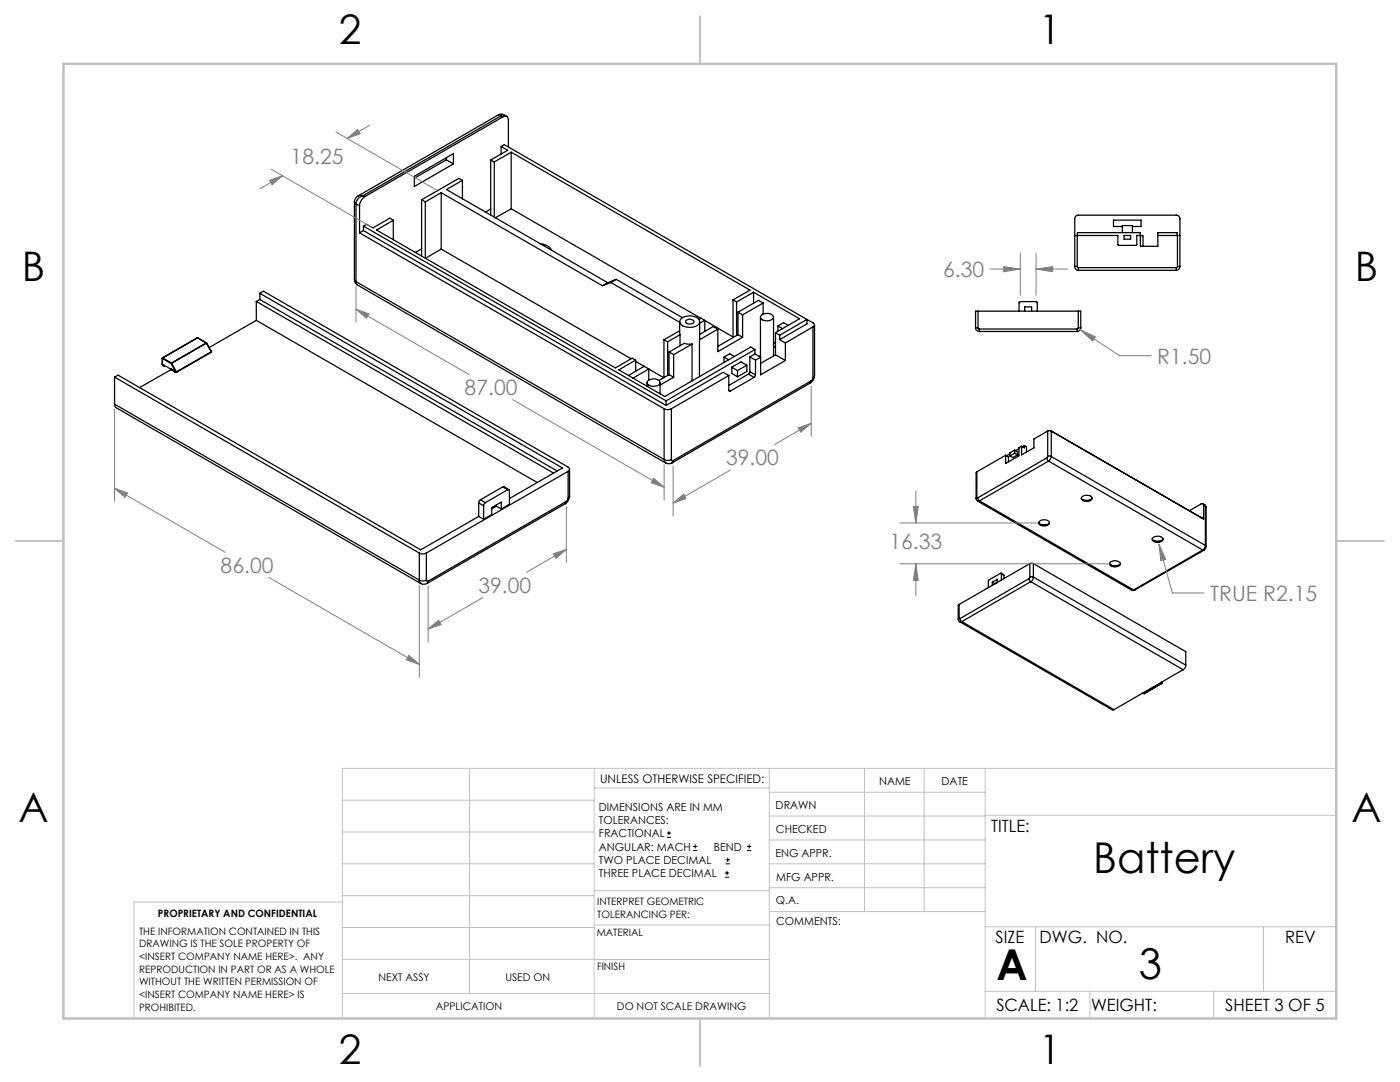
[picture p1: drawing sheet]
<svg xmlns="http://www.w3.org/2000/svg" width="279mm" height="216mm" viewBox="0 0 279 216" stroke-linecap="round" stroke-linejoin="round" font-family="sans-serif">
<g fill="none" stroke="#000" stroke-width=".25">
<path d="M71.5 39.1a1.35 1.35 0 0 0-.8 1.2M72.5 39.1a1.8 1.8 0 0 0-1.5 1.6M72.5 39.1h-1M72.5 39.1l.3 .1M72.8 39.2a2.49 2.49 0 0 0-1 1.9M82.7 35.2l7.8-4.5v2l-7.8 4.5zM84.1 39.9l.8 .4M84.1 39.9v11.2M88.1 38.5v11.2M88.1 38.5l32.1 18.5M88.1 38.5l-3.2 1.8M89.1 31.9l1.4 .8"/>
<path d="M89.1 31.9l-6.4 3.7M89.1 31.5v.4M92.3 36l-.7-.4-7.5 4.3M92.3 36l-3.2 1.8 32.2 18.6M92.3 36v3.7M97.9 31.9l.7 .4M97.9 31.9v11M98.6 32.3v11.1M99.5 22.9l.5-.1 .5 .1M99.5 22.9l.5 .2M99.5 22.9l-28.1 16.2M100 29.2v1.5"/>
<path d="M100 29.2l1.3 .8-3.4 1.9M100 29.2l.6-.3 60.4 34.8M100 23.1l-27.5 16M100 23.1l.4 .2M100.4 23.3a.66 .66 0 0 1 .7-.1 .66 .66 0 0 1 .4 .7v5.4M100.4 23.3l-27.6 15.9M100.5 22.9l-.5 .2M100.5 22.9l.6 .3M102 30.4l47.7 27.5-3.4 1.9M102 30.4l-3.4 1.9M102 30.4v11.3M51.9 58.5l.7-.4 60.8 35.1a.46 .46 0 0 1 .3 .4 .46 .46 0 0 1-.3 .5"/>
<path d="M51.9 58.5l60.4 34.9-10.6 6.1M51.9 59.8l59.3 34.2M51.9 58.5v1.3M51.9 59.8l-.7 .3M70.7 55.8a1.12 1.12 0 0 0 .7 1.1M70.7 40.3l.3 .4M70.7 55.8l.3 .4M70.7 40.3v15.5M71 56.2l.3 .7M71 56.2l61.5 35.5M71 40.7v15.5M71 40.7l.8 .4"/>
<path d="M71.3 56.9l61.6 35.5-.4-.7M71.8 46.5l60.7 35.1M71.8 41.1v5.4M72.5 46l-.7 .5M72.5 46l60.4 34.9M72.5 45.1l60.4 34.9M72.5 45.1v.9M78.5 44l-.7-.5-3.4 2-1.2-.7-.7 .3M78.5 44l-3.4 1.9 47.7 27.5 3.4-1.9 .7 .4M78.5 44v3.8M84.1 49.7l-1.2 .7M84.9 40.3v11.2"/>
<path d="M88.1 49.7l37.8 21.9M88.1 49.7l-3.2 1.8M97.9 41.7l-1 .6M102 41.7l-3.2 1.8M102 41.7l37.9 21.8M107.7 48.6a2.95 2.95 0 0 1 2.4 1.4M121.3 56.4l-1.1 .6M121.9 56.4l-1.7 .6M121.9 56.4l13.7 7.9M123 55.7l-1.1 .7M123 55.7l13.2 7.7M123 55.7l-1.7 .7"/>
<path d="M146.3 59.8l.7 .5M146.3 59.8v7.5M150.4 58.3l9.2 5.3-4.8 2.8M150.4 58.3l-3.4 2M150.4 58.3v2.2M214.5 53.2h.5M214.5 47h.5M214.5 53.2a.78 .78 0 0 0 .7 .7M214.5 53.2v-9.5a.72 .72 0 0 1 .7-.8h19.5a.72 .72 0 0 1 .8 .8v9.5M215 53.2l.2 .2M215 47h8.1v1.8l.1 .2h3.5l.2-.2v-1.8h.7M215 47v6.2"/>
<path d="M215 47v-.6h12.6v.7M215.2 53.4v.5M215.2 53.4h19.5M215.2 53.9h19.5M224 46.4v-1.4h2v1.4M224 45.2h-1.8v-1.3h5.5v1.3h-1.7M224.3 47h1.3v.7h-1.3zM227.6 46.4v2.7h3.5v-2.7h3.8v.6M227.6 47.1h.5v2M231.1 47h3.9M234.7 53.4v.5M235 53.2l-.3 .2"/>
<path d="M235 53.2h.5M235 47h.5M235 47v6.2M235.5 53.2a.78 .78 0 0 1-.8 .7M22.9 75.2l.7-.3 60.4 34.8 11.5-6.7M22.9 75.2l60.8 35.1M22.9 75.2v5.4M32.4 72.6l.2 .4M32.4 71.5h.1M32.4 72.6v.1M32.4 71.5v1.1M32.4 71.4v.1"/>
<path d="M32.4 72.7l.2 .2M32.4 71.4h.1M32.4 71.5v1.2M32.4 71.5l1.7 1M32.5 71.4l-.1 .1M32.5 71.4l1.7 1M32.6 73h.2M32.6 72.9l.1-.1 1.4 .9M32.6 72.9v.1M32.8 73h.1M34.1 73.8l.1-.2 .8 .5M34.1 73.8l-6.2 3.5"/>
<path d="M34.1 73.8l.8 .4M34.1 72.5l.9 1.6M34.2 72.4l-.1 .1M34.2 72.4l.1 .1M34.3 72.5h-.2M34.3 72.5l.9 1.7M34.9 74.2l.4 .1M35 74.1l.2 .1M35 74.1l-.1 .1M35.2 74.2l.1 .1M39.4 67.4h.1M39.4 67.4l-7 4"/>
<path d="M39.4 67.4l-6.9 4M39.4 67.4l1.7 1M39.5 67.4l1.7 1M41.1 68.4l.1 .1M41.1 68.4l-6.9 4M41.2 68.4v.1M41.2 68.5h.1M41.2 68.4h-.1M41.2 68.5l-6.9 4M41.2 68.5l1 1.7M42.1 70l.1 .3M42.2 70.2v.1"/>
<path d="M42.2 70.2l-7 4M42.2 70.3l-6.9 4M51.2 63.9l-9.5 5.5M51.2 63.9l56 32.4M51.2 60.1v3.8M51.2 60.1l59.3 34.3M126.9 71.9v2.2M126.9 72.1l1.7 1M128.6 73.1l-3.2 1.8M128.6 73.1l.9 .5M129.1 76.3v.8M129.2 76.1a1.73 1.73 0 0 1 2.5 .1v.2a1.57 1.57 0 0 1-2.5 0z"/>
<path d="M129.5 73.6l-3.2 1.9M129.5 73.6v2.2M129.5 73.6l2.9 1.8M131.7 76.3v2.3M132.5 67.8v7.5M132.5 67.8l.7 .4M132.9 80v.9M133.2 68.2v6.7M133.5 74.8l.9 .5M133.5 74.8l-2 1.1M133.5 70.2l.9 .6M133.5 70.2v4.6"/>
<path d="M134.4 70.8v4.5M134.4 75.3l-2.7 1.5M135.6 64.2l.1 2.6M135.6 66l-3.1 1.8M135.7 66.8v2.2M135.7 66.8l-2.5 1.4M136 63.5a2.64 2.64 0 0 1 3.6 .4 1.45 1.45 0 0 1-1.8 1.4 1.75 1.75 0 0 1-2.2-1.2zM136.9 64l.2-.1a1.04 1.04 0 0 1 1.4 .3 .97 .97 0 0 1-1.7 0zM138.1 68.7l-1.5-.2-3.1 1.7M138.1 68.7l-3.7 2.1M138.1 68.7v7.3M139.5 63.7l.4-.2 .8 .4"/>
<path d="M139.6 67.8v7.3M139.6 64.2v3.6M140.7 64l5.6 3.2M140.7 63.9l-1.1 .6M140.7 63.9v2.2M143.3 65.7l-3.7 2.1M143.3 65.7v4.5l4.9-2.9M143.3 65.7l-1-.5-2.7 1.5M144.5 71.3v1M144.5 71.3l.9 .5M145.5 77.9l.1 .2 .1-.1M145.5 74.9l-1.2-.6-11.4 6.6"/>
<path d="M145.5 74.9l-11.5 6.7M145.5 74.9v3M145.5 77.9l.2 .1M146 73.3v1.2l1.2 .7M146 73.3l1.2 .6M146.5 71.1l-.9-.5-1.1 .7M147 60.3v6.7M147.2 73.9v1.3M147.3 66.8l.9 .5M147.3 66.8l-4 2.3M147.3 62.3l.9 .5M147.3 62.3v4.5"/>
<path d="M148.2 62.8v4.5M149 72.9l-1.1-.7-1.9 1.1M149 72.9v1.2l-1.8 1.1M149 72.9l-1.8 1M149.4 74.6l-3.9 2.3M149.4 74.6l1.1 .7M149.6 74.2l-.2 .4M149.6 71.2v3M149.6 71.2l1.2 .7M149.6 74.2l1.2 .6M150.5 75.3l-4.8 2.7M150.7 69.7l-17.8 10.3"/>
<path d="M150.7 69.7l-.9-.4-17.1 9.8-9.2-5.3 3.4-1.9M150.7 69.7v.9M150.7 70.6l-1.1 .6M150.7 70.6l1.1 .7M150.8 74.8l-.3 .5M150.8 71.9v2.9M151.8 63.3v8M151.8 71l-.3 .1M151.8 71.3l-1 .6M151.8 71.3v3.5l4.9-2.9M152 62.8a1.78 1.78 0 0 1 2.3 .3 1.23 1.23 0 0 1-1.8 .9l-.6-.4-.1-.3zM152.3 60.5l-4.1 2.3"/>
<path d="M152.3 60.5v2.2M152.3 60.5l-.9-.6-4.1 2.4M154.4 63.3v7.7M154.8 70.8l1.9 1.1M154.8 70.8l-3 1.7M154.8 66.4l.8 .5M154.8 66.4v4.4M154.8 69.1l-.4 .2M154.8 68.3l-.4 .2M155.3 65.1l.9 .5M155.3 65.1v1M155.6 66.9v.9"/>
<path d="M155.6 67.8l1.1 .6M156.7 68.4v3.5M157.3 64.9l-.9-.5-1.1 .7M161 63.7l1.2 .7a.42 .42 0 0 1 .4 .4 .42 .42 0 0 1-.4 .4M161 63.7v.9l-5.4 3.2M161 63.7l-5.4 3.2M161.7 76.4l-27.6 16M161.9 76l-.2 .4M161.9 76l-27.6 15.9M162.2 75.4v.2l-.3 .4M162.2 65.2l-5.5 3.2M162.2 65.2v10.2"/>
<path d="M162.6 75l-.1 .1a1.7 1.7 0 0 1-.8 1.3M162.6 75l-.4 .4M162.6 64.8v10.2M194.7 65.4h.5M194.7 65.4a.72 .72 0 0 0 .7 .7M195.2 65.4l.2 .3M195.2 62.1h-.5v3.3M195.2 62.1v3.3M195.2 62.1h20M195.4 65.7v.4M195.4 65.7h19.5M195.4 66.1h19.5"/>
<path d="M203.4 62.1v-1.7l.2-.2 3.3 .1 .1 1.8M204.5 62.1v-.9h1.4v.9M214.9 65.7v.4M215.2 65.4h.5M215.2 62.1h.5v3.3M215.2 65.4l-.3 .3M215.2 62.1v3.3M215.7 65.4a.72 .72 0 0 1-.8 .7M22.9 80.6v.5l.3 .3 60.8 35.1-.3-.3v-.5M22.9 80.6l60.8 35.1M95.9 99.7l-.4 .6M95.9 99.7l1 .6"/>
<path d="M100.3 97.2l.3-.1 1 .6M100.3 97.2l1 .5M100.3 97.2l-4.4 2.5M101.3 97.7h.2l.2 .2v2.7l-1.7 1M101.3 97.7l-4.4 2.6M113.4 99.4l-.4 .6M113.4 94.1l-28.3 16.2M113.4 94.1v5.3M113.7 99v.1a1.95 1.95 0 0 1-.9 1.4M113.7 99l-.3 .4M113.7 93.6v5.4M132.5 81.6a1.57 1.57 0 0 0 1.5 0"/>
<path d="M132.5 91.7a1.57 1.57 0 0 0 1.5 0M132.5 81.6v10.1M132.9 92.4a1.17 1.17 0 0 0 1.2 0M134 91.7a.21 .21 0 0 0 .1 .2 .21 .21 0 0 0 .2 0M134 81.6v10.1M134.3 91.9l-.2 .5M194.8 99.4a.46 .46 0 0 0 .2 .5 .46 .46 0 0 0 .5 0M194.9 99.2l.2 .1M194.9 94.2l-.1 .1v5.1M194.9 99.2l-.1 .2M194.9 94.2v5M195.1 100l30.7 17.8 .4-.1"/>
<path d="M195.1 99.3l.4 .6M195.5 99.9l30.7 17.8M200.7 92.3l.1 .1M200.7 90.8l-5.8 3.4M200.7 90.8v1.5M200.7 90.8l.6 .4v.9M201.5 90.6l-.6 .3M202.5 89.8l.6 .3v.7M202.5 89.8v.7M202.5 90.5l-1 .5M202.5 89.8l-1 .5v.7M202.5 90.5l.6 .3"/>
<path d="M203.1 90.8l-1 .5-.6-.3M203.3 89.5l-.6 .4M203.9 89l-.6 .3v1.6l-2.5 1.5M204.4 88.9v.5l-.5-.4M204.4 88.9l.5 .2v1.1M204.4 88.9l-.4 .2M208.9 91.4l.4 .6M208.9 91.4l-13.8 7.9M209.1 91.1l-.2 .3M209.1 91.1l.2-.1 .5 .1M209.1 86h.7M209.1 86v5.1"/>
<path d="M209.1 86l-2.8 1.6v1.8l-2.4 1.4v-1.8M209.3 92l30.7 17.7M209.3 92l-13.8 7.9M209.6 85.9h.1M209.6 85.9l30.2 17.4M209.8 91.1l-.1 .5-.4 .4M209.8 91.1l30.8 17.7M209.8 86v5.1M209.8 86l30.4 17.6v-2.7M215.8 99.4a1.33 1.33 0 0 0 2.1 0M216 99.7l.7 .1 1.1-.1M216 99.1a1.48 1.48 0 0 1 1.9 .2 1.01 1.01 0 0 1-1.5 .7l-.3-.1a.47 .47 0 0 1-.1-.8z"/>
<path d="M83.7 110.3a1.5 1.5 0 0 0 1.4 0M83.7 115.7a1.5 1.5 0 0 0 1.4 0M83.7 110.3v5.4M84 116.4a1.17 1.17 0 0 0 1.2 0M85.1 115.7a.21 .21 0 0 0 .1 .3 .21 .21 0 0 0 .2 0M85.1 110.3v5.4M85.4 116l-.2 .4M95.5 103l1 .6M95.5 100.3l1 .6M95.5 100.3v2.7M96.5 100.9v2.7M96.9 100.3l-.3 .3-.1 .3"/>
<path d="M99.1 101l.9 .6M99.1 101l-1 .5M99.1 100.8v.2M100 101.6v-1.4l-1.9 1.1v1.4l-1.6 .9M112.8 100.5l-27.6 15.9M113 100l-.2 .5M113 100l-27.6 16M198 116.2l1-.6v.6M198 116.2v.6M198 116.2l.5 .3M198.5 116.5h.1M199 116.2l-.5 .3"/>
<path d="M199.8 114.4l.5 .4M199.8 114.5l-.1-.1-2.3 1.3-.2 .3v1.3M199.8 114.5v1.2M199.8 114.5l.5 .3M200.3 114.8v.7M205.4 115.5l.3 .6M205.4 115.5l-13.8 7.9M205.5 115.1l-.1 .4M205.5 115.1h.7M205.5 112.5h.7M205.5 112.5v2.6M205.5 112.5l-14.1 8.1"/>
<path d="M205.7 116.1l30.4 17.5M205.7 116.1l-13.8 7.9M206.2 115.1l-.2 .7-.3 .3M206.2 115.1l30.4 17.6M206.2 112.5v2.6M206.2 112.5l30.4 17.5v2.7M207.3 104.3a1.29 1.29 0 0 0 2.1 0M207.4 104.1a1.45 1.45 0 0 1 2 .1 1.06 1.06 0 0 1-1.5 .7 .58 .58 0 0 1-.5-.8zM207.5 104.6l.7 .1 1.1-.1M221.4 112.4a1.28 1.28 0 0 0 2.2 0M221.7 112.1a1.54 1.54 0 0 1 1.9 .3 1.12 1.12 0 0 1-1.8 .5 .46 .46 0 0 1-.3-.3 .46 .46 0 0 1 .2-.5zM221.7 112.7l.7 .2 1-.2"/>
<path d="M225.8 117.7l.4 .1 .3-.1M226.2 117.7h.3M229.9 107.5a1.28 1.28 0 0 0 2.2 0M230 107.4a1.29 1.29 0 0 1 2.1 .2 1.23 1.23 0 0 1-2.2 0zM230.1 107.8l.8 .2 1-.2M232.1 107.5v.1M239.8 103.3h.1M240 109.7l.3 .1M240 100.5l.3 .2M240 109.7l-13.8 8M240.2 100.9a.31 .31 0 0 0-.2-.4 .31 .31 0 0 0-.3 .1l-2.4 1.3M240.2 100.9l.4 .2"/>
<path d="M240.3 109.8l-13.8 7.9M240.3 100.7l.3 .2 .1 .4M240.3 100.7l.3 .4M240.6 108.8l-.2 .6-.4 .3M240.6 108.8l.1 .2M240.6 101.1l.1 .2M240.6 101.1v7.7M240.7 109l-.1 .5-.3 .3M240.7 101.3v7.7M191.2 123.5l.4 .6M191.4 123.3l.2 .1M191.4 120.6l-.2 .2v2.7"/>
<path d="M191.4 123.3l-.2 .2M191.4 120.6v2.7M191.6 124.1l30.4 17.5h.3M191.6 123.4l.1 .4 .2 .2M191.9 124l-.3 .1M191.9 124l30.4 17.6M228.2 138.2l.1 .2M228.2 138.2h.1M228.3 138.4h.1M231.7 136.2h.1M231.7 136.2l.1 .1M231.7 136.2l.1 .2"/>
<path d="M231.8 136.4h.1M231.8 136.4l-3.5 2M231.8 136.3h.1M231.8 136.3v.1M231.8 136.4l-3.4 2M231.9 136.3l-.1 .1M231.9 136.1v.2M236.1 133.6l-13.8 8M236.6 132.7l-.1 .5-.4 .4"/>
</g>
<g fill="none" stroke="#000" stroke-width=".2">
<path d="M133.1 167.1h.8M133.1 166.2h.8M133.5 165.8v.9M138.3 169.7h.8M138.3 168.9h.8M138.7 168.5v.8M144.7 175h.8M144.7 174.2h.8M144.8 172.4h.9M144.8 171.6h.9M145.1 173.8v.8M145.2 171.1v.9"/>
<path d="M149.1 169.7h.8M149.1 168.9h.8M149.5 168.5v.8"/>
</g>
<g fill="none" stroke="#808080" stroke-width=".2">
<path d="M53.8 36l2.6-.9-2.1 1.8zM54.1 33.8l20.1 11.6M56.4 35.1l-4.5 2.5M67 26.3l20.1 11.6M69.3 27.6l2.1-1.8 .5 .9zM73.8 25l-4.5 2.6M71 57.2v7.1M197.6 53.7h6M200.3 53.2l3.3 .5-3.3 .5zM203.6 50.5v8.4M206.8 53.7l3.3-.5v1zM206.8 50.5v8.4"/>
<path d="M206.8 53.7h6.3M71 61.7l2.6 .9-.5 .9zM71 61.7l22.6 13.1M102.3 79.8l30.2 17.4M161.9 77v10.1M215.6 65.8l3 1.4-.5 .9zM215.6 65.8l7.8 5.2h6.4M22.9 97.4l2.6 1-.6 .8zM22.9 81.7v18.3M22.9 97.4l22 12.8M130.5 95.4l2 1.8-2.5-.9zM132.5 92.7v7.1"/>
<path d="M134.3 93v10M145.8 93.8l-11.5 6.6M159.3 85.4l2.6-.9-2.1 1.8zM161.9 84.5l-7.3 4.2M182.8 98v6.4M53.7 115.2l30 17.4M83.7 116.8v18.3M85.4 117v11.1M96.4 119.2l-11 6.3M110.4 110.5l2.6-.9-2.1 1.8zM113 101.1v11.1M113 109.6l-7.9 4.6"/>
<path d="M134.3 100.4l2.1-1.8 .5 .9zM179.6 104.4h27.5M179.6 112.5h41.7M182.3 101h1l-.5 3.4zM182.8 112.5l.5 3.3h-1zM182.8 112.5v6.4M231.3 108.5l1.4 3.1-1 .3zM231.3 108.5l2.7 9.8h6.3M81.6 130.8l2.1 1.8-2.6-.9zM85.4 125.5l2.1-1.7 .5 .8z"/>
</g>
<g fill="none" stroke="#c0c0c0" stroke-width=".2">
<path d="M68.3 159.7h50.3M93.7 153.3v44.9M118.6 153.3v49.9M118.6 157.2h34.9M153.5 153.3v49.9M153.5 158.1h43.1M172.5 153.3v28.6M184.4 153.3v28.6M196.6 153.3v49.9M266.7 153.3h-198.4v49.9M68.3 178.7h50.3M68.3 172.4h50.3"/>
<path d="M68.3 166h50.3M68.3 180h-41.6v23.2M118.6 177.7h35M153.5 167.6h43.1M153.5 162.8h43.1M153.5 172.4h43.1M153.5 177.1h43.1M196.6 162.7h70.1M68.3 198.2h85.2M68.3 191.4l85.2 .1M68.3 185.1h50.3M118.6 184.6h35"/>
<path d="M153.6 181.9h43M196.6 197.8h70.1M196.6 184.9h70.1M206.7 184.9v12.9M217.5 197.8v5.4M242.2 197.8v5.4M252.2 184.9v12.9"/>
</g>
<path d="M139.7 3.2v9.5M3.1 107.9h9.6M266.7 107.9h9.5M139.7 203.2v9.6" fill="none" stroke="#c0c0c0" stroke-width=".25"/>
<path d="M12.7 12.7h254v190.5h-254z" fill="none" stroke="#c0c0c0" stroke-width=".5"/>
<path d="M22.9 97.4l2.6 1-.6 .8zM81.6 130.8l2.1 1.8-2.6-.9zM85.4 125.5l2.1-1.7 .5 .8zM110.4 110.5l2.6-.9-2.1 1.8zM71 61.7l2.6 .9-.5 .9zM130.5 95.4l2 1.8-2.5-.9zM134.3 100.4l2.1-1.8 .5 .9zM159.3 85.4l2.6-.9-2.1 1.8zM69.3 27.6l2.1-1.8 .5 .9zM53.8 36l2.6-.9-2.1 1.8zM200.3 53.2l3.3 .5-3.3 .5zM206.8 53.7l3.3-.5v1zM215.6 65.8l2.5 2.3 .5-.9zM231.3 108.5l.4 3.4 1-.3zM182.3 101h1l-.5 3.4zM182.8 112.5l.5 3.3h-1z" fill="#808080"/>
<g font-size="8.5">
<text x="218.2" y="174.2">Battery</text>
<text x="198.9" y="195.5">A</text>
<text x="227.3" y="195.4">3</text>
</g>
<g font-size="8.1">
<text x="67.6" y="8.9">2</text>
<text x="207.3" y="8.9">1</text>
<text x="4.4" y="56.2">B</text>
<text x="270.4" y="56.2">B</text>
<text x="3.7" y="164.1">A</text>
<text x="269.7" y="164.1">A</text>
<text x="67.6" y="212.4">2</text>
<text x="207.3" y="212.4">1</text>
</g>
<g font-size="4.2" fill="#808080">
<text x="58" y="32.7">18.25</text>
<text x="188.2" y="55.3">6.30</text>
<text x="231" y="72.5">R1.50</text>
<text x="92.7" y="78.8">87.00</text>
<text x="144.9" y="92.8">39.00</text>
<text x="177.5" y="109.5">16.33</text>
<text x="44" y="114.3">86.00</text>
<text x="95.5" y="118.3">39.00</text>
<text x="241.5" y="119.9">TRUE R2.15</text>
</g>
<g font-size="3.4">
<text x="197.8" y="166">TITLE:</text>
<text x="198.7" y="188.1">SIZE</text>
<text x="207.5" y="188.1">DWG. NO.</text>
<text x="256.5" y="188.2">REV</text>
<text x="198.8" y="201.7">SCALE: 1:2</text>
<text x="217.7" y="201.8">WEIGHT:</text>
<text x="244.5" y="201.7">SHEET 3 OF 5</text>
</g>
<text font-size="2.4" x="119.8" y="156.2">UNLESS OTHERWISE SPECIFIED:</text>
<g font-size="2.2">
<text x="119.5" y="161.8">DIMENSIONS ARE IN MM</text>
<text x="154.8" y="161.4">DRAWN</text>
<text x="175.4" y="156.6">NAME</text>
<text x="187.9" y="156.7">DATE</text>
<text x="119.5" y="164.4">TOLERANCES:</text>
<text x="119.5" y="167.1">FRACTIONAL</text>
<text x="154.9" y="166.3">CHECKED</text>
<text x="119.5" y="169.7">ANGULAR: MACH</text>
<text x="119.5" y="172.4">TWO PLACE DECIMAL</text>
<text x="142.5" y="169.7">BEND</text>
<text x="154.8" y="170.9">ENG APPR.</text>
<text x="119.5" y="175">THREE PLACE DECIMAL</text>
<text x="154.9" y="175.7">MFG APPR.</text>
<text x="154.9" y="180.4">Q.A.</text>
<text x="154.9" y="184.6">COMMENTS:</text>
</g>
<g font-size="2.1">
<text x="75.5" y="195.7">NEXT ASSY</text>
<text x="100.9" y="195.7">USED ON</text>
<text x="86.9" y="201.5">APPLICATION</text>
<text x="123.1" y="201.6">DO NOT SCALE DRAWING</text>
</g>
<g font-size="2">
<text x="31.5" y="182.9">PROPRIETARY AND CONFIDENTIAL</text>
<text x="119.2" y="180.6">INTERPRET GEOMETRIC</text>
<text x="119.2" y="183.1">TOLERANCING PER:</text>
<text x="27.8" y="186.5">THE INFORMATION CONTAINED IN THIS</text>
<text x="27.8" y="189">DRAWING IS THE SOLE PROPERTY OF</text>
<text x="27.8" y="191.6">&lt;INSERT COMPANY NAME HERE&gt;. ANY</text>
<text x="119.1" y="186.7">MATERIAL</text>
<text x="27.8" y="194.1">REPRODUCTION IN PART OR AS A WHOLE</text>
<text x="27.8" y="196.6">WITHOUT THE WRITTEN PERMISSION OF</text>
<text x="119.1" y="193.5">FINISH</text>
<text x="27.8" y="199.1">&lt;INSERT COMPANY NAME HERE&gt; IS</text>
<text x="27.8" y="201.7">PROHIBITED.</text>
</g>
</svg>
